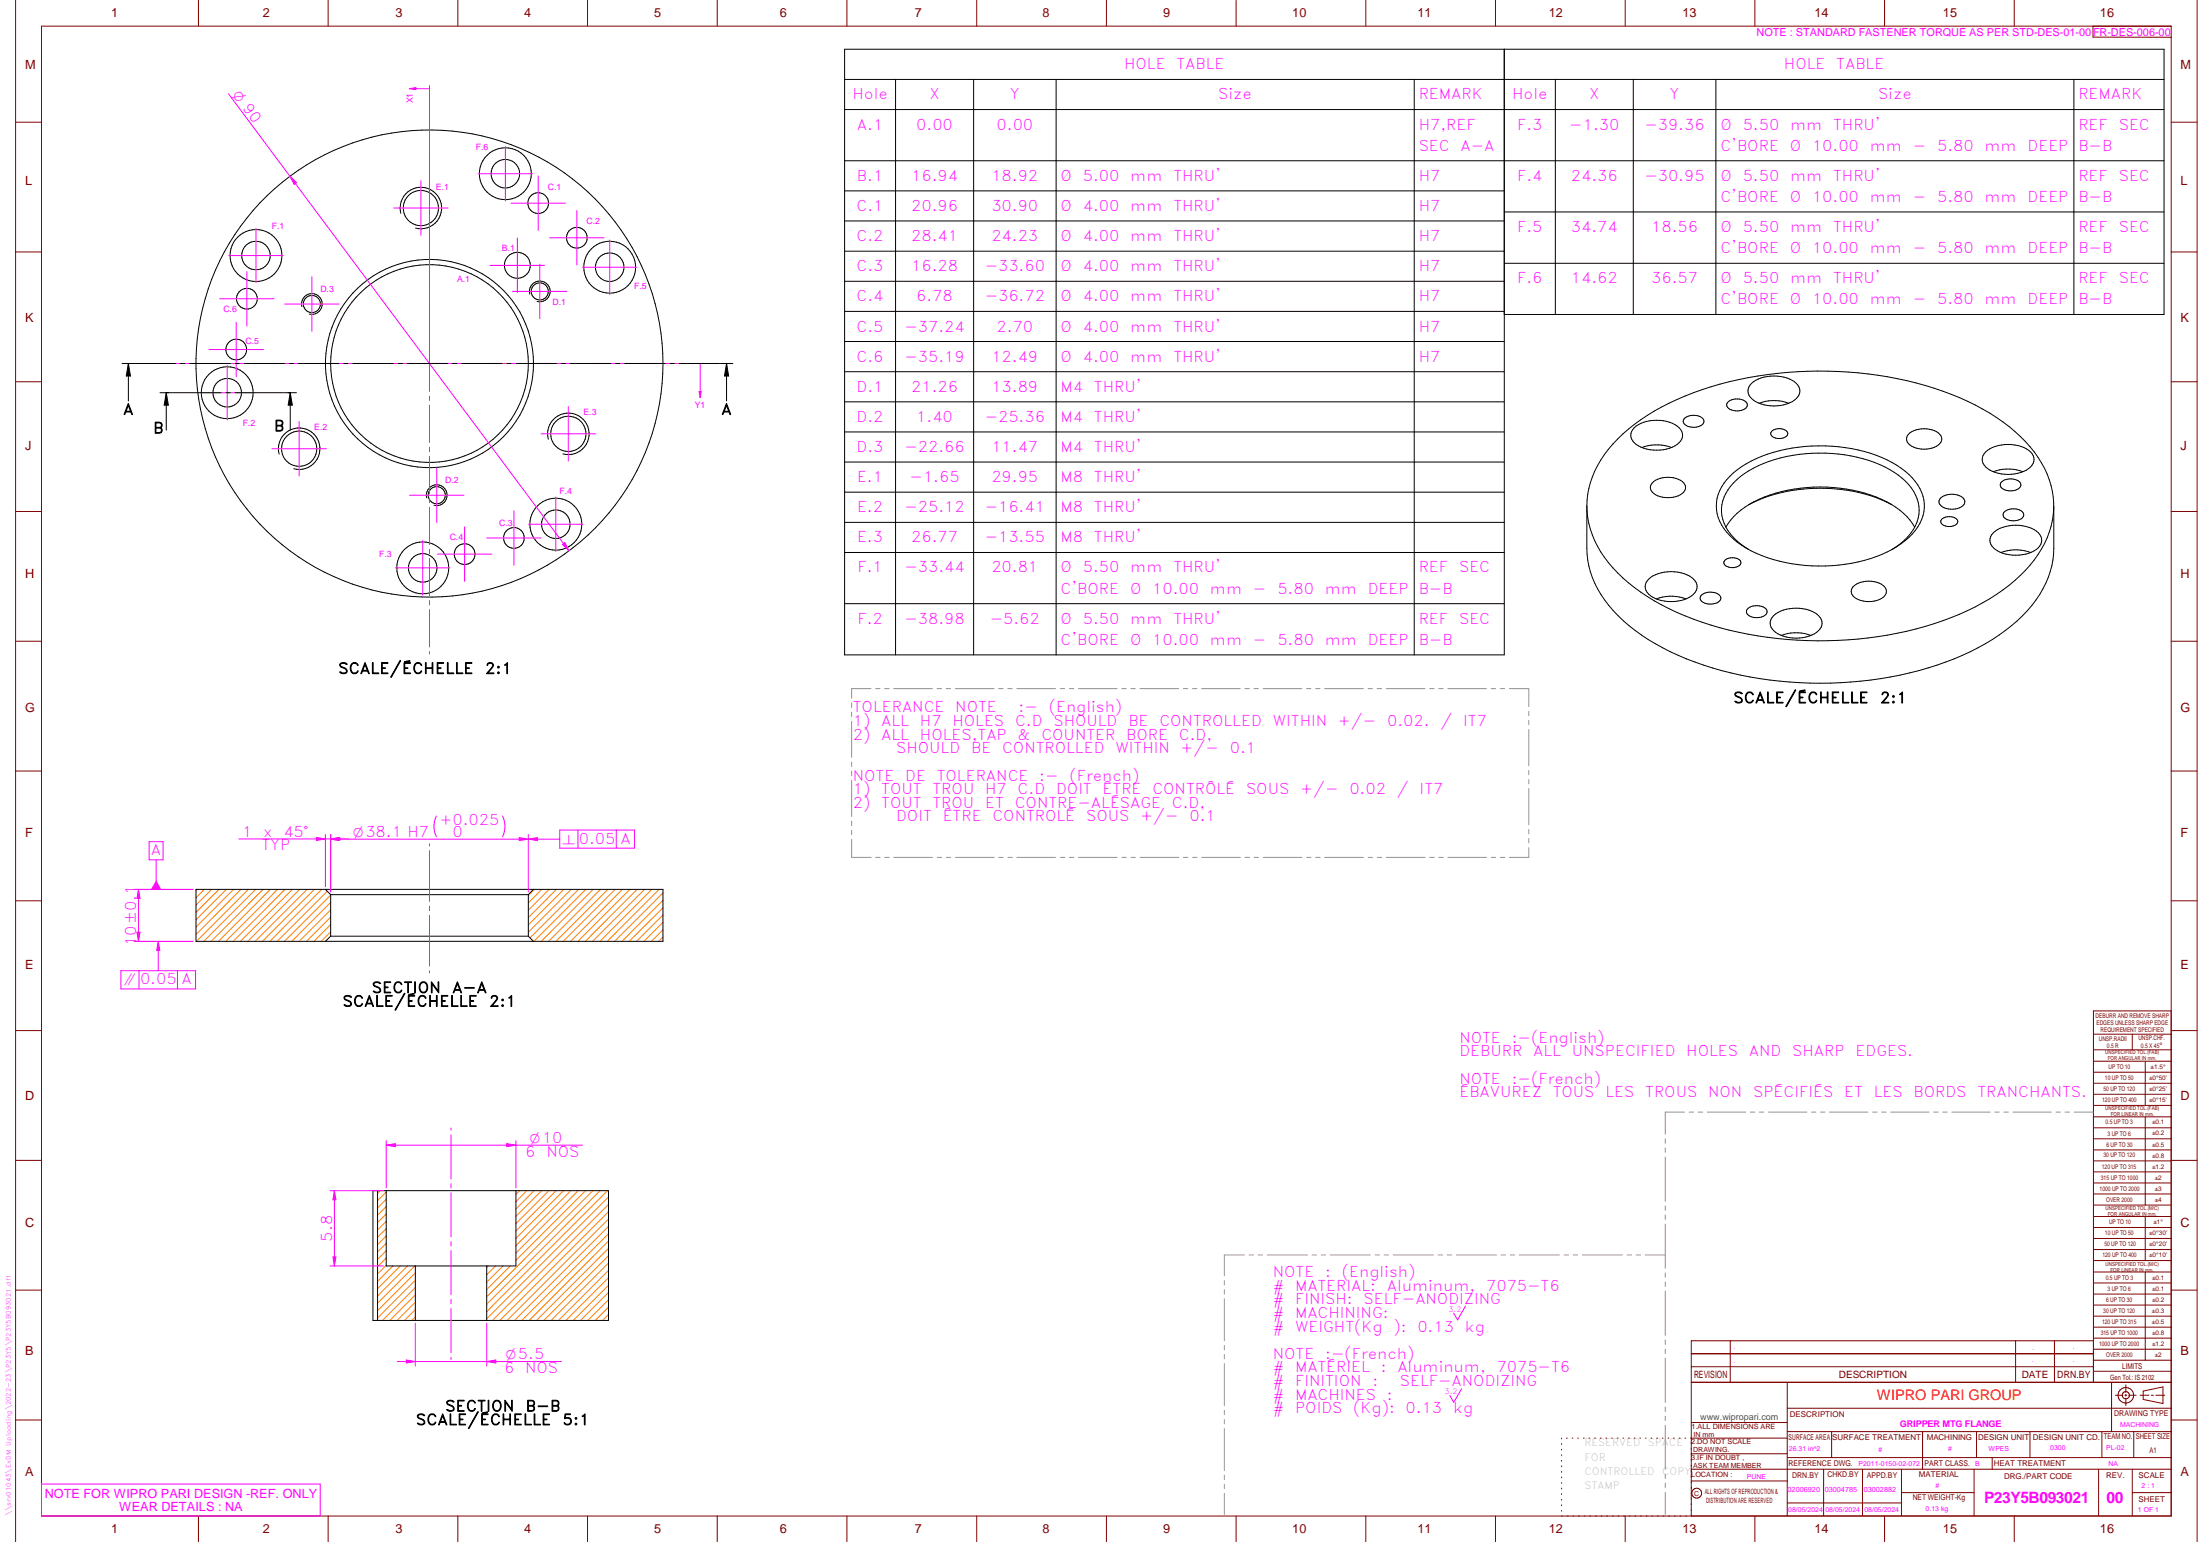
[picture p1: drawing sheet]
<svg xmlns="http://www.w3.org/2000/svg" width="848mm" height="594mm" viewBox="0 0 848 594" stroke-linecap="round" stroke-linejoin="round" font-family="sans-serif">
<g fill="none" stroke="#800000" stroke-width=".39">
<path d="M6 .1v593.9M16 10.1h821v574h-821zM76.5 .1v10M126.5 .1v10M176.5 .1v10M226.5 .1v10M276.5 .1v10M326.5 .1v10M376.5 .1v10M426.5 .1v10M476.5 .1v10M526.5 .1v10"/>
<path d="M576.5 .1v10M626.5 .1v10M676.5 .1v10M726.5 .1v10M776.5 .1v10M806.8 10.1v4.2l30.2 .1M847 .1v593.9M6 47.1h10M837 47.1h10M6 97.1h10M837 97.1h10M6 147.1h10"/>
<path d="M837 147.1h10M6 197.1h10M837 197.1h10M6 247.1h10M837 247.1h10M6 297.1h10M837 297.1h10M6 347h10M837 347h10M6 397h10M807 398.4h30M822 398.4v6.1"/>
<path d="M837 397h10M837 389.5h-30v143.1M807 404.5h30M807 408.9h30M807 413.1h30M807 417.4h30M827 408.9v17M807 421.6h30M807 425.9h30M807 430.3h30M807 434.5h30M807 438.7h30"/>
<path d="M827 430.3v34M6 447h10M807 443h30M807 447.3h30M807 451.5h30M807 455.8h30M807 460h30M837 447h10M807 464.3h30M807 468.7h30M807 472.9h30M807 477.1h30"/>
<path d="M827 468.7v16.9M6 497h10M807 481.4h30M807 485.6h30M807 490.1h30M807 494.3h30M807 498.6h30M827 490.1v33.9M837 497h10M667 516.6v16M777 516.6v16M792 516.6v16"/>
<path d="M807 502.8h30M807 507.1h30M807 511.3h30M807 515.5h30M807 519.8h30M807 516.6h-155v67.5M652 532.6h185.2M652 521.5h155M652 526.5h155M689 532.6v51.4M807 524h30M807 528.3h30"/>
<path d="M814 532.6v19M815.5 537.5h2.8M819.1 537.5h.7M819.5 533.5v2.9M819.5 537.2v.7M819.5 538.7v2.8M820.6 537.5h2.9M825 537.5h3.4M826.2 535.9l7.6-1.6v6.4l-7.6-1.5zM829.3 537.5h.8M831 537.5h3.5M6 547.1h10"/>
<path d="M602 554.1v.3M602 556.2v.3M602 558.3v.3M603.8 554.1h.4M606 554.1h.3M608.2 554.1h.3M610.4 554.1h.3M612.6 554.1h.3M614.7 554.1h.3M616.9 554.1h.3M619.1 554.1h.3M621.2 554.1h.3"/>
<path d="M623.4 554.1h.3M625.6 554.1h.3M627.8 554.1h.3M629.9 554.1h.4M632.1 554.1h.3M634.3 554.1h.3M636.5 554.1h.3M638.6 554.1h.3M640.8 554.1h.3M643 554.1h.3M645.2 554.1h.3M647.3 554.1h.4"/>
<path d="M649.5 554.1h.3M652 548h37M689 542.5h148M689 551.6h148M689 554.1h-37.3M706.1 551.6v10M741.1 551.6v14.4M761.9 551.6v10M782.5 551.6v10M810.3 551.6v10M822.5 551.6v10M837 547.1h10"/>
<path d="M602 560.5v.3M602 562.6v.3M602 564.8v.3M602 566.9v.3M602 569v.3M602 571.2v.3M602 573.3v.4M602 575.5v.3M602 577.6v.3M602 579.8v.3M652 570.6h37M652 560.1h37"/>
<path d="M689 561.6h148M689 579h44M703 566v18M718 566v18M733 575.1h28M733 566v18M761 566v18M768 561.6v4.4M809 566v18M822 566v18M822 575.1h15M837 566h-185"/>
<path d="M76.5 584.1v9.9M126.5 584.1v9.9M176.5 584.1v9.9M226.5 584.1v9.9M276.5 584.1v9.9M326.5 584.1v9.9M376.5 584.1v9.9M426.5 584.1v9.9M476.5 584.1v9.9M526.5 584.1v9.9M576.5 584.1v9.9M602 581.9v.3"/>
<path d="M626.5 584.1v9.9M652 584h185M676.5 584.1v9.9M726.5 584.1v9.9M776.5 584.1v9.9"/>
<circle cx="819.5" cy="537.5" r="2.99"/>
<circle cx="819.5" cy="537.5" r="1.39"/>
<circle cx="654.1" cy="575.3" r="1.9"/>
</g>
<g fill="none" stroke="#f0f" stroke-width=".39">
<path d="M157.9 34.2l2.4-.5v.8zM157.9 34.2h7.7M165.6 32.9v117.9M194.8 56.4v21M162.3 69.6v21M184.3 66.9h21M197 78.3h21M207.5 67.8v21M88.2 98.5h21M98.7 88v21M151.8 80.1h21M199.4 91.7v21"/>
<path d="M211.9 91.6h21M222.4 81.1v21M235 92.5v21M84.7 115.1h21M95.2 104.6v21M109.7 117.1h21M120.2 106.6v21M188.9 102.2h21M197.6 112.3h21M208.1 101.8v21M224.5 103h21M80.6 134.7h21"/>
<path d="M91.1 124.2v21M65.3 140h.9M67.9 140h14.5M77.1 151.3h21M84.2 140h1.7M87.6 140.8v21M87.7 140h14.4M103.9 140h1.7M107.4 140h14.4M123.6 140h1.7M127.1 140h14.5M143.3 140h1.7"/>
<path d="M146.9 140h34.1M165.6 152.6v1.7M165.6 156.1v14.4M182.8 140h1.7M186.3 140h14.4M202.5 140h1.7M206 140h14.4M219.1 156.6v21M222.3 140h1.6M225.7 140h14.5M241.9 140h1.8M245.4 140h14.5"/>
<path d="M261.7 140h.9M104.8 172.9h21M115.3 162.4v21M165.6 172.3v1.7M165.6 175.8v14.4M208.6 167.1h21M157.9 190.8h21M165.6 192v1.7M165.6 195.5v14.3M168.4 180.3v21M198.1 196.8v21M214.2 191.5v21"/>
<path d="M152.4 218.8h21M162.9 208.3v21M165.6 211.7v1.7M165.6 215.1v14.5M168.6 213.5h21M179.1 203v21M187.6 207.3h21M203.8 202h20.9M165.6 231.4v1.6M165.6 234.9v14.4M165.6 251v.9M564.9 503.2l-3 5.3-1.5-2.6"/>
<path d="M563.5 535l-3.1 5.3-1.5-2.7M16 571.8h107.4v12.2h-107.4z"/>
</g>
<g fill="none" stroke="#949494" stroke-width=".39">
<path d="M641.9 438.7v1.8M649.4 428.5h-7.5v8.5M651.2 428.5h1.7M654.6 428.5h1.8M658.2 428.5h14.7M674.7 428.5h1.7M678.2 428.5h1.7M681.7 428.5h14.8M698.3 428.5h1.7M701.8 428.5h1.7M705.3 428.5h14.7M721.9 428.5h1.7"/>
<path d="M725.3 428.5h1.8M728.9 428.5h14.7M745.4 428.5h1.7M748.9 428.5h1.7M752.4 428.5h14.8M769 428.5h1.7M772.5 428.5h1.7M776 428.5h14.7M792.6 428.5h1.7M796 428.5h1.8M799.5 428.5h7.4M641.9 442.3v1.6"/>
<path d="M641.9 445.8v17M641.9 464.6v1.7M641.9 468.1v1.7M641.9 471.6v17.1M472 493.4v1.6M472 496.8v1.8M479.7 483.5h-7.7v8M481.5 483.5h1.7M485 483.5h1.7M488.5 483.5h15.5M505.8 483.5h1.7M509.3 483.5h1.7"/>
<path d="M512.8 483.5h15.5M530.1 483.5h1.7M533.6 483.5h1.7M537.1 483.5h15.5M554.4 483.5h1.7M557.9 483.5h1.7M561.4 483.5h15.5M578.7 483.5h1.6M582.2 483.5h1.7M585.6 483.5h15.5M603 483.5h1.6M606.4 483.5h1.8"/>
<path d="M609.9 483.5h15.5M627.2 483.5h1.7M630.7 483.5h1.7M634.2 483.5h7.7M641.9 490.4v1.7M641.9 493.9v1.7M641.9 497.4v17.1M472 500.3v16.3M472 518.3v1.8M641.9 516.3v1.6M641.9 519.8v1.7M472 521.8v1.7"/>
<path d="M472 525.4v16.2M641.9 523.2v17.1M472 543.3v1.7M472 546.9v1.7M472 550.3v16.2M641.9 542.1v1.7M641.9 545.6v1.7M641.9 549.1v17M472 568.3v1.8M472 571.8v1.7M472 575.4v8.1M641.9 567.9v1.7"/>
<path d="M641.9 571.4v1.8M641.9 574.9v8.6"/>
</g>
<g fill="none" stroke="#000" stroke-width=".39">
<path d="M154.5 82.2a8 8 0 0 1 7.1-10 8 8 0 0 1 8.6 8.6 8 8 0 0 1-10 7.1M116.4 118.2a4 4 0 0 1 3.5-5.1 4 4 0 0 1 4.3 4.4 4 4 0 0 1-5 3.5M204.2 113.3a4 4 0 0 1 3.5-5 4 4 0 0 1 4.3 4.3 4 4 0 0 1-4.9 3.5M666.3 154.7a5.6 5.6 0 0 1 7.1 .6 2.08 2.08 0 0 1-2 2.8 5.1 5.1 0 0 1-5.7-1.6 1.57 1.57 0 0 1 .6-1.8zM675.2 147.7a14.5 14.5 0 0 1 17.3 0 3.9 3.9 0 0 1-.7 6.4 14.6 14.6 0 0 1-16.6-.6 3.7 3.7 0 0 1 0-5.8zM689.6 155.4a16.4 16.4 0 0 0-11.5 0M107.6 175a8 8 0 0 1 7-10.1 8 8 0 0 1 8.7 8.7 8 8 0 0 1-10.1 7M211.4 169.2a8 8 0 0 1 7-10 8 8 0 0 1 8.7 8.7 8 8 0 0 1-10.1 7M623.6 169.1a88.4 88.4 0 0 1 39.4-21.1 148.4 148.4 0 0 1 89.2 3.9 73.9 73.9 0 0 1 32 22.2 34.7 34.7 0 0 1 7.5 19.7v17.4a38 38 0 0 1-14.1 28 94.5 94.5 0 0 1-41.5 20 148 148 0 0 1-86-5.4 72 72 0 0 1-31.5-22.7 33.8 33.8 0 0 1-6.9-19.9v-16.3a36.6 36.6 0 0 1 11.9-25.8zM630 164.8a14.5 14.5 0 0 1 17.3 0 3.9 3.9 0 0 1-.7 6.4 14.8 14.8 0 0 1-16.6-.6 3.8 3.8 0 0 1 0-5.8zM632.9 172.4a16.4 16.4 0 0 1 11.5 0M649.6 161a5.6 5.6 0 0 1 7.1 .6 2.06 2.06 0 0 1-2.1 2.8 5.1 5.1 0 0 1-5.7-1.6 1.57 1.57 0 0 1 .7-1.8z"/>
<path d="M683.3 165.9a4.4 4.4 0 0 1 5.8 .7 2.49 2.49 0 0 1-3.2 2.4 2.49 2.49 0 0 1-3.2-2.4zM735.7 167.3a9.6 9.6 0 0 1 12.1 0 2.83 2.83 0 0 1-1.3 4.6 9.9 9.9 0 0 1-10.8-1 2.56 2.56 0 0 1 0-3.6zM765.4 174.1a14.5 14.5 0 0 1 17.4 0 4.2 4.2 0 0 1-1.6 7 14.9 14.9 0 0 1-15.8-1.2 3.8 3.8 0 0 1 0-5.8zM164.5 191.8a4 4 0 0 1 3.6-5 4 4 0 0 1 4.3 4.4 4 4 0 0 1-5.1 3.4M611.7 194.9a36.6 36.6 0 0 0 11.9 25.8 88.4 88.4 0 0 0 39.4 21.2 148.4 148.4 0 0 0 89.2-4 73.9 73.9 0 0 0 32-22.2 34.7 34.7 0 0 0 7.5-19.7M637.5 185.5a9.9 9.9 0 0 1 11.6 .6 2.82 2.82 0 0 1-1.3 4.5 9.9 9.9 0 0 1-10.9-1 2.61 2.61 0 0 1 .6-4.1zM666.9 183.5a44.7 44.7 0 0 1 26.4-11.2 59.9 59.9 0 0 1 37.9 6.9 20.3 20.3 0 0 1 10.6 15 17.9 17.9 0 0 1-8.9 15.3 56.1 56.1 0 0 1-34.4 8.5 50.9 50.9 0 0 1-30.3-10.3 15.7 15.7 0 0 1-5.9-17.2 18.3 18.3 0 0 1 4.6-7zM729.3 194.5a63.1 63.1 0 0 0-55.2 0M748.2 191.8a6.9 6.9 0 0 1 8.9 .5 2.24 2.24 0 0 1-1.7 3.3 6.5 6.5 0 0 1-7.9-1.8 1.97 1.97 0 0 1 .7-2zM768.4 181.7a16.4 16.4 0 0 1 11.4 0M771.4 185.9a5.4 5.4 0 0 1 7.4 .2 2.1 2.1 0 0 1-2 2.8 5.1 5.1 0 0 1-5.7-1.6zM772.9 197a5.5 5.5 0 0 1 7 .7 2.08 2.08 0 0 1-2 2.7 5.1 5.1 0 0 1-5.7-1.6 1.57 1.57 0 0 1 .7-1.8z"/>
<path d="M664.8 215.9a4.4 4.4 0 0 1 6.2 .5 1.79 1.79 0 0 1-1.8 2.1 3.7 3.7 0 0 1-4.7-1.7zM665.3 203.1a31.3 31.3 0 0 1 19.2-13.1 61.2 61.2 0 0 1 42.7 3.3 25.4 25.4 0 0 1 10.9 9.8M729.3 211.7a19.6 19.6 0 0 0 10.4-13.6 16.6 16.6 0 0 0-7.9-15.1 53.3 53.3 0 0 0-33.2-8.4 47.5 47.5 0 0 0-29.1 10.2 14.5 14.5 0 0 0-4.2 18.2l1.7 2.7 2.5 2.6 4.6 3.4M748.5 200.1a4.4 4.4 0 0 1 6.1 .4 2.11 2.11 0 0 1-2.4 2.3 3.4 3.4 0 0 1-4.1-1.8zM768.4 205.2a14.5 14.5 0 0 1 17.3 0 4.2 4.2 0 0 1-1.6 7 14.7 14.7 0 0 1-15.7-1.2 3.8 3.8 0 0 1 0-5.8zM771.4 212.9a16.4 16.4 0 0 1 11.4 0M635.6 223.1a14.3 14.3 0 0 1 17.3 0 3.9 3.9 0 0 1-.8 6.4 14.8 14.8 0 0 1-16.5-.6 3.7 3.7 0 0 1 0-5.8zM638.5 230.8a15.9 15.9 0 0 1 11.4 0M656.1 229.1a5.6 5.6 0 0 1 7.1 .6 2.46 2.46 0 0 1-2.8 3 4.1 4.1 0 0 1-5-2.3zM673.9 234.3a5.5 5.5 0 0 1 7.1 .6 2.41 2.41 0 0 1-2.8 3 4.5 4.5 0 0 1-4.9-1.8 1.66 1.66 0 0 1 .6-1.8zM683.7 237.2a14.5 14.5 0 0 1 17.3 0 3.9 3.9 0 0 1-.7 6.4 14.6 14.6 0 0 1-16.6-.6 3.7 3.7 0 0 1 0-5.8zM714.3 226.1a9.6 9.6 0 0 1 12.2 0 2.86 2.86 0 0 1-1.3 4.5 9.9 9.9 0 0 1-10.9-1 2.56 2.56 0 0 1 0-3.5z"/>
<path d="M686.6 244.8a16.5 16.5 0 0 1 11.5 0"/>
<circle cx="194.8" cy="66.9" r="10"/>
<circle cx="194.8" cy="66.9" r="5.5"/>
<circle cx="207.5" cy="78.3" r="4"/>
<circle cx="98.7" cy="98.4" r="10"/>
<circle cx="98.7" cy="98.4" r="5.5"/>
<circle cx="162.2" cy="80.1" r="6.8"/>
<circle cx="222.4" cy="91.6" r="4"/>
<circle cx="95.2" cy="115.1" r="4"/>
<circle cx="120.2" cy="117.1" r="3.3"/>
<circle cx="199.4" cy="102.2" r="5"/>
<circle cx="208.1" cy="112.3" r="3.3"/>
<circle cx="235" cy="102.9" r="10"/>
<circle cx="235" cy="102.9" r="5.5"/>
<circle cx="91.1" cy="134.7" r="4"/>
<circle cx="87.6" cy="151.3" r="10"/>
<circle cx="87.6" cy="151.3" r="5.5"/>
<circle cx="165.5" cy="140.1" r="40.1"/>
<circle cx="165.6" cy="140.1" r="38.1"/>
<circle cx="165.6" cy="140.1" r="90"/>
<circle cx="115.3" cy="172.9" r="6.8"/>
<circle cx="219.1" cy="167.2" r="6.8"/>
<circle cx="168.4" cy="190.8" r="3.3"/>
<circle cx="162.9" cy="218.8" r="5.5"/>
<circle cx="163" cy="218.8" r="10"/>
<circle cx="179.1" cy="213.5" r="4"/>
<circle cx="198.1" cy="207.3" r="4"/>
<circle cx="214.3" cy="202" r="5.5"/>
<circle cx="214.3" cy="202" r="10"/>
</g>
<path d="M157.9 34.2l2.4-.5v.8z" fill="#f0f"/>
<path d="M166.3 140h104.8M269.5 150.8h.8l-.4 2.4zM269.9 140v13.2" fill="none" stroke="#f0f" stroke-width=".39"/>
<path d="M269.5 150.8h.8l-.4 2.4z" fill="#f0f"/>
<g fill="none" stroke="#000" stroke-width=".39">
<path d="M579.9 19v233.3h-254.3v-233.3h508.6v102.2h-254.3M325.6 30.6h508.6M345.2 30.6v221.7M375.3 30.6v221.7M407.1 30.6v221.7M545.2 30.6v221.7M599.6 30.6v90.6M629.6 30.6v90.6M661.5 30.6v90.6M799.5 30.6v90.6M325.6 42.2h508.6M325.6 61.9h508.6"/>
<path d="M325.6 73.5h254.3M325.6 85.1h254.3M325.6 96.8h254.3M579.9 81.7h254.3M325.6 108.4h254.3M325.6 120h254.3M579.9 101.4h254.3M325.6 131.6h254.3M325.6 143.2h254.3M325.6 154.8h254.3M325.6 166.4h254.3M325.6 178h254.3"/>
<path d="M325.6 189.6h254.3M325.6 201.3h254.3M325.6 212.9h254.3M325.6 232.6h254.3"/>
</g>
<path d="M88.1 36.2l131.2 176M216.8 209.8l.9-.8 1.6 3.2z" fill="none" stroke="#f0f" stroke-width=".39"/>
<path d="M216.8 209.8l.9-.8 1.6 3.2z" fill="#f0f"/>
<path d="M111.8 67.9l2.5 2.5-.9 .6z" fill="none" stroke="#f0f" stroke-width=".39"/>
<path d="M111.8 67.9l2.5 2.5-.9 .6z" fill="#f0f"/>
<g fill="none" stroke="#000" stroke-width=".39">
<path d="M47.1 140h4.8M49.5 140v14.5M49.5 140l.8 4.9h-1.6zM52.1 140h15.7M69.6 140h1.7M73.1 140h15.7M90.6 140h1.6M94.1 140h15.6M111.5 140h1.7M115 140h15.7M132.5 140h1.7M136 140h15.6"/>
<path d="M153.4 140h1.8M156.9 140h15.7M174.4 140h1.7M177.9 140h15.7M195.4 140h1.7M198.9 140h15.6M216.3 140h1.7M219.8 140h15.7M237.3 140h1.7M240.8 140h15.7M258.2 140h1.8M261.7 140h15.7"/>
<path d="M277.7 140h4.8M280.1 140l.8 4.9h-1.6zM280.1 140v14.5M75.6 342.6h180v20.1h-180zM125.4 342.6l2.1 2.1M127.5 344.7h76.2M127.5 344.7v16M203.7 344.7v16M205.7 342.6l-2 2.1M127.5 360.7l-2.1 2M127.5 360.7h76.2M203.7 360.7l2 2"/>
</g>
<path d="M49.5 140l.8 4.9h-1.6zM280.1 140l.8 4.9h-1.6z" fill="#000"/>
<g fill="none" stroke="#ff8000" stroke-width=".39">
<path d="M75.9 342.6l-.3 .4M78.7 342.6l-3.1 3.3M81.6 342.6l-6 6.1M84.4 342.6l-8.8 8.9M87.2 342.6l-11.6 11.7M90 342.6l-14.4 14.6M92.9 342.6l-17.3 17.4M95.7 342.6l-20 20.1M98.6 342.6l-20.1 20.1M101.4 342.6l-20 20.1M104.2 342.6l-20 20.1M107 342.6l-20 20.1"/>
<path d="M109.9 342.6l-20 20.1M112.7 342.6l-20 20.1M115.5 342.6l-20 20.1M118.4 342.6l-20.1 20.1M121.2 342.6l-20 20.1M124 342.6l-20 20.1M126.2 343.4l-19.4 19.3M127.5 344.8l-17.9 17.9M127.5 347.7l-15 15M127.5 350.5l-12.2 12.2M127.5 353.4l-9.3 9.3M127.5 356.2l-6.5 6.5"/>
<path d="M127.5 359l-3.7 3.7M206 342.6l-2.3 2.4M208.8 342.6l-5.1 5.3M211.7 342.6l-8 8.1M214.5 342.6l-10.8 10.9M217.3 342.6l-13.6 13.8M220.2 342.6l-16.5 16.6M223 342.6l-18.7 18.7M225.8 342.6l-20 20.1M228.6 342.6l-19.9 20.1M231.5 342.6l-20 20.1M234.3 342.6l-20 20.1"/>
<path d="M237.2 342.6l-20.1 20.1M239.9 342.6l-19.9 20.1M242.8 342.6l-20 20.1M245.6 342.6l-20 20.1M248.5 342.6l-20.1 20.1M251.3 342.6l-20 20.1M254.1 342.6l-20 20.1M255.6 358.2l-4.5 4.5M255.6 355.3l-7.4 7.4M255.6 352.5l-10.2 10.2M255.6 349.7l-13 13M255.6 346.9l-15.8 15.8"/>
<path d="M255.6 344l-18.7 18.7M255.6 361l-1.7 1.7"/>
</g>
<path d="M168.2 314.4a9 9 0 0 0 0 8M193.7 314.4a9 9 0 0 1 0 8M127.5 321.5v22.1M165.6 325.1v.8M165.6 327.7v19.6M200.2 322.7l3.5 .6-3.5 .6zM203.7 321.5v22.1M165.6 349.1v1.7M165.6 352.6v19.6M165.6 374v.9" fill="none" stroke="#f0f" stroke-width=".39"/>
<path d="M200.2 322.7l3.5 .6-3.5 .6z" fill="#f0f"/>
<path d="M127.5 323.3l3.4-.6v1.2z" fill="none" stroke="#f0f" stroke-width=".39"/>
<path d="M127.5 323.3l3.4-.6v1.2z" fill="#f0f"/>
<path d="M127.5 323.3h76.2M51.6 342.6h22.9M53.4 342.6l.6 3.6h-1.2zM51.6 362.7h22.9" fill="none" stroke="#f0f" stroke-width=".39"/>
<path d="M53.4 342.6l.6 3.6h-1.2z" fill="#f0f"/>
<path d="M52.8 359.2h1.2l-.6 3.5z" fill="none" stroke="#f0f" stroke-width=".39"/>
<path d="M52.8 359.2h1.2l-.6 3.5z" fill="#f0f"/>
<path d="M60.2 331.3v11.3M53.4 342.6v20.1" fill="none" stroke="#f0f" stroke-width=".39"/>
<path d="M60.2 339.2l2 3.4h-4z" fill="#f0f"/>
<path d="M57.5 324.3h5.4v7h-5.4zM61 362.7v11.3" fill="none" stroke="#f0f" stroke-width=".39"/>
<path d="M61 362.7l.6 3.4h-1.2z" fill="#f0f"/>
<path d="M125.4 321.4v20.2M127.5 323.2l3.4-.6v1.2zM127.5 321.4v22.2M46.6 374h28.8v7h-28.8zM53.6 374v7M61 362.7l.6 3.4h-1.2zM68.4 374v7" fill="none" stroke="#f0f" stroke-width=".39"/>
<path d="M127.5 323.2l3.4-.6v1.2z" fill="#f0f"/>
<path d="M122 322.6l3.4 .6-3.4 .6z" fill="none" stroke="#f0f" stroke-width=".39"/>
<path d="M122 322.6l3.4 .6-3.4 .6z" fill="#f0f"/>
<g fill="none" stroke="#f0f" stroke-width=".39">
<path d="M92.1 323.2h42.4M148.9 439.5v18.2M173.9 434.6v.8M173.9 437.2v17M198.9 439.5v18.2M148.9 441.2l3.5-.6v1.2zM173.9 456v1.7M173.9 459.5v17M173.9 478.3v1.7M173.9 481.8v17M173.9 500.6v1.7M173.9 504.1v17"/>
<path d="M173.9 522.9v.9"/>
</g>
<g fill="none" stroke="#949494" stroke-width=".39">
<path d="M328.3 270.8v1.8M328.3 274.4v1.7M328.3 277.9v13.9M335.7 265.3h-7.4v3.8M337.5 265.3h1.7M341 265.3h1.7M344.5 265.3h15M361.2 265.3h1.8M364.7 265.3h1.7M368.3 265.3h14.9M385 265.3h1.7M388.5 265.3h1.7"/>
<path d="M392 265.3h14.9M408.7 265.3h1.7M412.2 265.3h1.7M415.7 265.3h15M432.4 265.3h1.8M435.9 265.3h1.7M439.5 265.3h14.9M456.2 265.3h1.7M459.7 265.3h1.7M463.2 265.3h14.9M479.9 265.3h1.7M483.4 265.3h1.7"/>
<path d="M486.9 265.3h15M503.6 265.3h1.7M507.2 265.3h1.6M510.6 265.3h15M527.4 265.3h1.7M530.9 265.3h1.7M534.4 265.3h14.9M551.1 265.3h1.7M554.6 265.3h1.7M558.1 265.3h14.9M574.8 265.3h1.7M578.3 265.3h1.8"/>
<path d="M581.8 265.3h7.5v6.9M589.3 274v1.8M589.3 277.5v1.7M328.3 293.6v1.7M328.3 297.1v1.7M589.3 281.1v13.9M589.3 296.8v1.7M328.3 300.6v14M328.3 316.4v1.7M328.3 319.9v1.7M589.3 300.3v1.7M589.3 303.8v14"/>
<path d="M589.3 319.5v1.8M328.3 323.3v7h7.5M337.6 330.3h1.7M341.1 330.3h1.7M344.6 330.3h14.9M361.3 330.3h1.7M364.8 330.3h1.7M368.3 330.3h14.9M385 330.3h1.7M388.5 330.3h1.7M392 330.3h15M408.8 330.3h1.7"/>
<path d="M412.2 330.3h1.8M415.8 330.3h14.9M432.5 330.3h1.7M436 330.3h1.7M439.5 330.3h14.9M456.2 330.3h1.7M459.7 330.3h1.7M463.2 330.3h15M479.9 330.3h1.8M483.4 330.3h1.7M487 330.3h14.9M503.7 330.3h1.7"/>
<path d="M507.2 330.3h1.7M510.7 330.3h14.9M527.4 330.3h1.7M530.9 330.3h1.7M534.4 330.3h15M551.1 330.3h1.8M554.7 330.3h1.6M558.2 330.3h14.9M574.9 330.3h1.7M578.4 330.3h1.7M589.3 323v1.7M589.3 326.6v3.7h-7.4"/>
</g>
<g fill="none" stroke="#000" stroke-width=".39">
<path d="M61.7 151.3h4.8M64.1 151.3v14.4M64.1 151.3l.8 4.8h-1.6zM66.7 151.3h18.6M87.1 151.3h1.7M90.6 151.3h18.6M109.5 151.3h4.8M111.9 151.3l.8 4.8h-1.6zM111.9 151.3v14.4M143.8 458.7h90.8v50h-90.8zM145.5 458.7v50M148.9 458.7v29h50v-29"/>
<path d="M160.1 487.7v21M187.6 487.7v21"/>
</g>
<path d="M64.1 151.3l.8 4.8h-1.6zM111.9 151.3l.8 4.8h-1.6z" fill="#000"/>
<g fill="none" stroke="#ff8000" stroke-width=".39">
<path d="M146.5 458.7l-1 1M148.9 459.2l-3.4 3.3M200.2 458.7l-1.3 1.4M203.1 458.7l-4.2 4.3M205.9 458.7l-7 7.1M208.7 458.7l-9.8 9.9M211.6 458.7l-12.7 12.7M214.4 458.7l-15.5 15.6M217.2 458.7l-18.3 18.4M220 458.7l-21.1 21.2M222.9 458.7l-24 24.1M225.7 458.7l-26.8 26.9"/>
<path d="M228.6 458.7l-41 41M231.4 458.7l-43.8 43.8M234.2 458.7l-46.6 46.6M148.9 470.5l-3.4 3.3M148.9 473.4l-3.4 3.3M148.9 476.2l-3.4 3.3M148.9 479l-3.4 3.3M148.9 462l-3.4 3.4M148.9 464.9l-3.4 3.3M148.9 467.7l-3.4 3.3M234.6 478.2l-30.6 30.5M234.6 475.3l-33.4 33.4"/>
<path d="M234.6 472.5l-36.3 36.2M234.6 469.6l-39.1 39.1M234.6 466.8l-41.9 41.9M234.6 464l-44.7 44.7M234.6 461.2l-47 46.9M148.9 481.8l-3.4 3.4M148.9 484.7l-3.4 3.3M148.9 487.5l-3.4 3.3M151.5 487.7l-6 5.9M154.3 487.7l-8.8 8.8M157.1 487.7l-11.6 11.6M159.9 487.7l-14.4 14.4"/>
<path d="M160.1 496.1l-12.7 12.6M160.1 490.4l-14.6 14.6M160.1 493.2l-14.6 14.6M160.1 498.9l-9.9 9.8M188.2 487.7l-.6 .7M191.1 487.7l-3.5 3.5M193.9 487.7l-6.3 6.3M196.7 487.7l-9.1 9.1M234.6 497.9l-10.8 10.8M234.6 495.1l-13.6 13.6M234.6 492.3l-16.5 16.4M234.6 489.5l-19.3 19.2"/>
<path d="M234.6 486.6l-22.1 22.1M234.6 483.8l-25 24.9M234.6 480.9l-27.8 27.8M160.1 501.7l-7 7M160.1 504.5l-4.2 4.2M160.1 507.4l-1.4 1.3M234.6 506.4l-2.3 2.3M234.6 503.6l-5.2 5.1M234.6 500.8l-8 7.9"/>
</g>
<path d="M148.9 441.2l3.5-.6v1.2z" fill="#f0f"/>
<path d="M195.4 440.6l3.5 .6-3.5 .6z" fill="none" stroke="#f0f" stroke-width=".39"/>
<path d="M195.4 440.6l3.5 .6-3.5 .6z" fill="#f0f"/>
<path d="M148.9 441.2h75.7M160.1 509.8v16.5M187.6 509.8v16.5M156.6 524l3.5 .6-3.5 .5z" fill="none" stroke="#f0f" stroke-width=".39"/>
<path d="M156.6 524l3.5 .6-3.5 .5z" fill="#f0f"/>
<path d="M187.6 524.6l3.5-.6v1.1z" fill="none" stroke="#f0f" stroke-width=".39"/>
<path d="M187.6 524.6l3.5-.6v1.1z" fill="#f0f"/>
<path d="M127.2 458.7h20.6M127.2 487.7h20.6M128.4 484.3h1.1l-.6 3.4zM153.1 524.6h63.3" fill="none" stroke="#f0f" stroke-width=".39"/>
<path d="M128.4 484.3h1.1l-.6 3.4z" fill="#f0f"/>
<path d="M128.9 458.7l.6 3.5h-1.1z" fill="none" stroke="#f0f" stroke-width=".39"/>
<path d="M128.9 458.7l.6 3.5h-1.1z" fill="#f0f"/>
<path d="M203.7 323.3h12.1M128.9 458.7v29" fill="none" stroke="#f0f" stroke-width=".39"/>
<path d="M203.7 323.3l3.4-.6v1.2z" fill="#f0f"/>
<path d="M215.8 319.8h28.8v7h-28.8zM222.8 319.8v7M237.6 319.8v7M203.7 323.3l3.4-.6v1.2z" fill="none" stroke="#f0f" stroke-width=".39"/>
<g font-size="6" fill="#f0f">
<text x="764.8" y="578.9">P23Y5B093021</text>
<text x="812.1" y="578.9">00</text>
</g>
<g font-size="5.7" fill="#f0f">
<text x="433.4" y="26.7">HOLE</text>
<text x="453.5" y="26.7">TABLE</text>
<text x="687.7" y="26.7">HOLE</text>
<text x="707.9" y="26.7">TABLE</text>
<text x="328.6" y="38.3">Hole</text>
<text x="358.3" y="38.3">X</text>
<text x="389.3" y="38.3">Y</text>
<text x="469.6" y="38.3">Size</text>
<text x="546.9" y="38.3">REMARK</text>
<text x="582.9" y="38.3">Hole</text>
<text x="612.6" y="38.3">X</text>
<text x="643.6" y="38.3">Y</text>
<text x="724" y="38.3">Size</text>
<text x="801.2" y="38.3">REMARK</text>
<text x="330.3" y="49.9">A.1</text>
<text x="353.2" y="49.9">0.00</text>
<text x="384.2" y="49.9">0.00</text>
<text x="546.9" y="49.9">H7,REF</text>
<text x="584.8" y="49.9">F.3</text>
<text x="604.9" y="49.9">-1.30</text>
<text x="633.9" y="49.9">-39.36</text>
<text x="663.2" y="49.9">Ø</text>
<text x="671.8" y="49.9">5.50</text>
<text x="690.1" y="49.9">mm</text>
<text x="706.7" y="49.9">THRU'</text>
<text x="801.2" y="49.9">REF</text>
<text x="816.8" y="49.9">SEC</text>
<text x="546.9" y="58">SEC</text>
<text x="563" y="58">A-A</text>
<text x="663.2" y="58">C'BORE</text>
<text x="689.9" y="58">Ø</text>
<text x="698.5" y="58">10.00</text>
<text x="720.8" y="58">mm</text>
<text x="737.4" y="58">-</text>
<text x="746.7" y="58">5.80</text>
<text x="765" y="58">mm</text>
<text x="781.6" y="58">DEEP</text>
<text x="801.2" y="58">B-B</text>
<text x="330.3" y="69.6">B.1</text>
<text x="351.2" y="69.6">16.94</text>
<text x="382.2" y="69.6">18.92</text>
<text x="408.9" y="69.6">Ø</text>
<text x="417.4" y="69.6">5.00</text>
<text x="435.7" y="69.6">mm</text>
<text x="452.3" y="69.6">THRU'</text>
<text x="546.9" y="69.6">H7</text>
<text x="584.8" y="69.6">F.4</text>
<text x="605.6" y="69.6">24.36</text>
<text x="633.9" y="69.6">-30.95</text>
<text x="663.2" y="69.6">Ø</text>
<text x="671.8" y="69.6">5.50</text>
<text x="690.1" y="69.6">mm</text>
<text x="706.7" y="69.6">THRU'</text>
<text x="801.2" y="69.6">REF</text>
<text x="816.8" y="69.6">SEC</text>
<text x="663.2" y="77.8">C'BORE</text>
<text x="689.9" y="77.8">Ø</text>
<text x="698.5" y="77.8">10.00</text>
<text x="720.8" y="77.8">mm</text>
<text x="737.4" y="77.8">-</text>
<text x="746.7" y="77.8">5.80</text>
<text x="765" y="77.8">mm</text>
<text x="781.6" y="77.8">DEEP</text>
<text x="801.2" y="77.8">B-B</text>
<text x="330.2" y="81.3">C.1</text>
<text x="351.2" y="81.3">20.96</text>
<text x="382.2" y="81.3">30.90</text>
<text x="408.9" y="81.3">Ø</text>
<text x="417.4" y="81.3">4.00</text>
<text x="435.7" y="81.3">mm</text>
<text x="452.3" y="81.3">THRU'</text>
<text x="546.9" y="81.3">H7</text>
<text x="584.8" y="89.4">F.5</text>
<text x="605.6" y="89.4">34.74</text>
<text x="636.5" y="89.4">18.56</text>
<text x="663.2" y="89.4">Ø</text>
<text x="671.8" y="89.4">5.50</text>
<text x="690.1" y="89.4">mm</text>
<text x="706.7" y="89.4">THRU'</text>
<text x="801.2" y="89.4">REF</text>
<text x="816.8" y="89.4">SEC</text>
<text x="330.2" y="92.9">C.2</text>
<text x="351.2" y="92.9">28.41</text>
<text x="382.2" y="92.9">24.23</text>
<text x="408.9" y="92.9">Ø</text>
<text x="417.4" y="92.9">4.00</text>
<text x="435.7" y="92.9">mm</text>
<text x="452.3" y="92.9">THRU'</text>
<text x="546.9" y="92.9">H7</text>
<text x="663.2" y="97.5">C'BORE</text>
<text x="689.9" y="97.5">Ø</text>
<text x="698.5" y="97.5">10.00</text>
<text x="720.8" y="97.5">mm</text>
<text x="737.4" y="97.5">-</text>
<text x="746.7" y="97.5">5.80</text>
<text x="765" y="97.5">mm</text>
<text x="781.6" y="97.5">DEEP</text>
<text x="801.2" y="97.5">B-B</text>
<text x="330.2" y="104.5">C.3</text>
<text x="351.2" y="104.5">16.28</text>
<text x="379.6" y="104.5">-33.60</text>
<text x="408.9" y="104.5">Ø</text>
<text x="417.4" y="104.5">4.00</text>
<text x="435.7" y="104.5">mm</text>
<text x="452.3" y="104.5">THRU'</text>
<text x="546.9" y="104.5">H7</text>
<text x="584.8" y="109.1">F.6</text>
<text x="605.6" y="109.1">14.62</text>
<text x="636.5" y="109.1">36.57</text>
<text x="663.2" y="109.1">Ø</text>
<text x="671.8" y="109.1">5.50</text>
<text x="690.1" y="109.1">mm</text>
<text x="706.7" y="109.1">THRU'</text>
<text x="801.2" y="109.1">REF</text>
<text x="816.8" y="109.1">SEC</text>
<text x="330.2" y="116.1">C.4</text>
<text x="353.2" y="116.1">6.78</text>
<text x="379.6" y="116.1">-36.72</text>
<text x="408.9" y="116.1">Ø</text>
<text x="417.4" y="116.1">4.00</text>
<text x="435.7" y="116.1">mm</text>
<text x="452.3" y="116.1">THRU'</text>
<text x="546.9" y="116.1">H7</text>
<text x="663.2" y="117.3">C'BORE</text>
<text x="689.9" y="117.3">Ø</text>
<text x="698.5" y="117.3">10.00</text>
<text x="720.8" y="117.3">mm</text>
<text x="737.4" y="117.3">-</text>
<text x="746.7" y="117.3">5.80</text>
<text x="765" y="117.3">mm</text>
<text x="781.6" y="117.3">DEEP</text>
<text x="801.2" y="117.3">B-B</text>
<text x="330.2" y="127.7">C.5</text>
<text x="348.7" y="127.7">-37.24</text>
<text x="384.2" y="127.7">2.70</text>
<text x="408.9" y="127.7">Ø</text>
<text x="417.4" y="127.7">4.00</text>
<text x="435.7" y="127.7">mm</text>
<text x="452.3" y="127.7">THRU'</text>
<text x="546.9" y="127.7">H7</text>
<text x="330.2" y="139.3">C.6</text>
<text x="348.7" y="139.3">-35.19</text>
<text x="382.2" y="139.3">12.49</text>
<text x="408.9" y="139.3">Ø</text>
<text x="417.4" y="139.3">4.00</text>
<text x="435.7" y="139.3">mm</text>
<text x="452.3" y="139.3">THRU'</text>
<text x="546.9" y="139.3">H7</text>
<text x="330.2" y="150.9">D.1</text>
<text x="351.2" y="150.9">21.26</text>
<text x="382.2" y="150.9">13.89</text>
<text x="408.9" y="150.9">M4</text>
<text x="421.7" y="150.9">THRU'</text>
<text x="330.2" y="162.5">D.2</text>
<text x="353.2" y="162.5">1.40</text>
<text x="379.6" y="162.5">-25.36</text>
<text x="408.9" y="162.5">M4</text>
<text x="421.7" y="162.5">THRU'</text>
<text x="330.2" y="174.1">D.3</text>
<text x="348.7" y="174.1">-22.66</text>
<text x="382.2" y="174.1">11.47</text>
<text x="408.9" y="174.1">M4</text>
<text x="421.7" y="174.1">THRU'</text>
<text x="330.4" y="185.8">E.1</text>
<text x="350.6" y="185.8">-1.65</text>
<text x="382.2" y="185.8">29.95</text>
<text x="408.9" y="185.8">M8</text>
<text x="421.7" y="185.8">THRU'</text>
<text x="330.4" y="197.4">E.2</text>
<text x="348.7" y="197.4">-25.12</text>
<text x="379.6" y="197.4">-16.41</text>
<text x="408.9" y="197.4">M8</text>
<text x="421.7" y="197.4">THRU'</text>
<text x="330.4" y="209">E.3</text>
<text x="351.2" y="209">26.77</text>
<text x="379.6" y="209">-13.55</text>
<text x="408.9" y="209">M8</text>
<text x="421.7" y="209">THRU'</text>
<text x="330.5" y="220.6">F.1</text>
<text x="348.7" y="220.6">-33.44</text>
<text x="382.2" y="220.6">20.81</text>
<text x="408.9" y="220.6">Ø</text>
<text x="417.4" y="220.6">5.50</text>
<text x="435.7" y="220.6">mm</text>
<text x="452.3" y="220.6">THRU'</text>
<text x="546.9" y="220.6">REF</text>
<text x="562.5" y="220.6">SEC</text>
<text x="408.9" y="228.7">C'BORE</text>
<text x="435.6" y="228.7">Ø</text>
<text x="444.2" y="228.7">10.00</text>
<text x="466.4" y="228.7">mm</text>
<text x="483" y="228.7">-</text>
<text x="492.4" y="228.7">5.80</text>
<text x="510.7" y="228.7">mm</text>
<text x="527.3" y="228.7">DEEP</text>
<text x="546.9" y="228.7">B-B</text>
<text x="330.5" y="240.3">F.2</text>
<text x="348.7" y="240.3">-38.98</text>
<text x="381.6" y="240.3">-5.62</text>
<text x="408.9" y="240.3">Ø</text>
<text x="417.4" y="240.3">5.50</text>
<text x="435.7" y="240.3">mm</text>
<text x="452.3" y="240.3">THRU'</text>
<text x="546.9" y="240.3">REF</text>
<text x="562.5" y="240.3">SEC</text>
<text x="408.9" y="248.5">C'BORE</text>
<text x="435.6" y="248.5">Ø</text>
<text x="444.2" y="248.5">10.00</text>
<text x="466.4" y="248.5">mm</text>
<text x="483" y="248.5">-</text>
<text x="492.4" y="248.5">5.80</text>
<text x="510.7" y="248.5">mm</text>
<text x="527.3" y="248.5">DEEP</text>
<text x="546.9" y="248.5">B-B</text>
<text x="328.8" y="274.5">TOLERANCE</text>
<text x="368.3" y="274.5">NOTE</text>
<text x="392.6" y="274.5">:-</text>
<text x="404.3" y="274.5">(English)</text>
<text x="328.8" y="279.7">1)</text>
<text x="339.7" y="279.7">ALL</text>
<text x="354.6" y="279.7">H7</text>
<text x="367.2" y="279.7">HOLES</text>
<text x="391.3" y="279.7">C.D</text>
<text x="406.1" y="279.7">SHOULD</text>
<text x="435" y="279.7">BE</text>
<text x="446.9" y="279.7">CONTROLLED</text>
<text x="490.6" y="279.7">WITHIN</text>
<text x="515.8" y="279.7">+/-</text>
<text x="534.7" y="279.7">0.02.</text>
<text x="555.3" y="279.7">/</text>
<text x="564.1" y="279.7">IT7</text>
<text x="328.8" y="285">2)</text>
<text x="339.7" y="285">ALL</text>
<text x="354.6" y="285">HOLES,TAP</text>
<text x="392.3" y="285">&amp;</text>
<text x="401.5" y="285">COUNTER</text>
<text x="434.2" y="285">BORE</text>
<text x="454.5" y="285">C.D,</text>
<text x="345.5" y="290.2">SHOULD</text>
<text x="374.3" y="290.2">BE</text>
<text x="386.3" y="290.2">CONTROLLED</text>
<text x="430" y="290.2">WITHIN</text>
<text x="455.1" y="290.2">+/-</text>
<text x="474.1" y="290.2">0.1</text>
<text x="328.8" y="300.7">NOTE</text>
<text x="328.8" y="306">1)</text>
<text x="339.7" y="306">TOUT</text>
<text x="348.9" y="300.7">DE</text>
<text x="359.4" y="306">TROU</text>
<text x="361.1" y="300.7">TOLERANCE</text>
<text x="379.8" y="306">H7</text>
<text x="392.3" y="306">C.D</text>
<text x="400.6" y="300.7">:-</text>
<text x="407.1" y="306">DOIT</text>
<text x="412.3" y="300.7">(French)</text>
<text x="425" y="306">ÊTRE</text>
<text x="444.2" y="306">CONTRÔLÉ</text>
<text x="480.4" y="306">SOUS</text>
<text x="501.2" y="306">+/-</text>
<text x="520.2" y="306">0.02</text>
<text x="538.5" y="306">/</text>
<text x="547.3" y="306">IT7</text>
<text x="328.8" y="311.2">2)</text>
<text x="339.7" y="311.2">TOUT</text>
<text x="359.4" y="311.2">TROU</text>
<text x="379.7" y="311.2">ET</text>
<text x="391.2" y="311.2">CONTRE-ALÉSAGE</text>
<text x="451.8" y="311.2">C.D,</text>
<text x="169.5" y="317.9">+0.025</text>
<text x="345.5" y="316.5">DOIT</text>
<text x="363.4" y="316.5">ÊTRE</text>
<text x="382.6" y="316.5">CONTROLÉ</text>
<text x="418.7" y="316.5">SOUS</text>
<text x="439.6" y="316.5">+/-</text>
<text x="458.5" y="316.5">0.1</text>
<text x="93.3" y="322.3">1</text>
<text x="101.5" y="322.3">x</text>
<text x="109.3" y="322.3">45°</text>
<text x="174.4" y="322.4">0</text>
<text x="58.2" y="329.5">A</text>
<text x="100.8" y="327.6">TYP</text>
<text x="223.1" y="325">0.05 A</text>
<text x="52.5" y="364.5" transform="rotate(-90 52.5 364.5)">10±0.1</text>
<text x="54" y="379.2">0.05 A</text>
<text x="562.6" y="401.7">NOTE</text>
<text x="582.8" y="401.7">:-(English)</text>
<text x="562.6" y="407">DEBURR</text>
<text x="591" y="407">ALL</text>
<text x="605.9" y="407">UNSPECIFIED</text>
<text x="650" y="407">HOLES</text>
<text x="674.2" y="407">AND</text>
<text x="690.9" y="407">SHARP</text>
<text x="715.3" y="407">EDGES.</text>
<text x="562.6" y="417.4">NOTE</text>
<text x="582.8" y="417.4">:-(French)</text>
<text x="562.6" y="422.7">ÉBAVUREZ</text>
<text x="598.6" y="422.7">TOUS</text>
<text x="618.9" y="422.7">LES</text>
<text x="634.2" y="422.7">TROUS</text>
<text x="658.5" y="422.7">NON</text>
<text x="675.8" y="422.7">SPÉCIFIÉS</text>
<text x="710.9" y="422.7">ET</text>
<text x="722.3" y="422.7">LES</text>
<text x="737.7" y="422.7">BORDS</text>
<text x="762.3" y="422.7">TRANCHANTS.</text>
<text x="202.5" y="445.6">6</text>
<text x="210.6" y="445.6">NOS</text>
<text x="128.1" y="478.3" transform="rotate(-90 128.1 478.3)">5.8</text>
<text x="490.6" y="492">NOTE</text>
<text x="510.8" y="492">:</text>
<text x="517.3" y="492">(English)</text>
<text x="490.6" y="497.2">#</text>
<text x="499.2" y="497.2">MATERIAL:</text>
<text x="534.6" y="497.2">Aluminum,</text>
<text x="572.9" y="497.2">7075-T6</text>
<text x="490.6" y="502.5">#</text>
<text x="499.2" y="502.5">FINISH:</text>
<text x="525.6" y="502.5">SELF-ANODIZING</text>
<text x="490.6" y="507.7">#</text>
<text x="499.2" y="507.7">MACHINING:</text>
<text x="490.6" y="513">#</text>
<text x="499.2" y="513">WEIGHT(Kg</text>
<text x="537.2" y="513">):</text>
<text x="546.4" y="513">0.13</text>
<text x="564.7" y="513">kg</text>
<text x="490.6" y="523.5">NOTE</text>
<text x="510.8" y="523.5">:-(French)</text>
<text x="194.3" y="528.9">6</text>
<text x="202.4" y="528.9">NOS</text>
<text x="490.6" y="528.7">#</text>
<text x="490.6" y="534">#</text>
<text x="499.2" y="534">FINITION</text>
<text x="499.2" y="528.7">MATÉRIEL</text>
<text x="529" y="534">:</text>
<text x="532.3" y="528.7">:</text>
<text x="538.7" y="528.7">Aluminum,</text>
<text x="539.6" y="534">SELF-ANODIZING</text>
<text x="577" y="528.7">7075-T6</text>
<text x="490.6" y="539.2">#</text>
<text x="499.2" y="539.2">MACHINES</text>
<text x="534.7" y="539.2">:</text>
<text x="490.6" y="544.5">#</text>
<text x="499.2" y="544.5">POIDS</text>
<text x="521.7" y="544.5">(Kg):</text>
<text x="541.9" y="544.5">0.13</text>
<text x="560.1" y="544.5">kg</text>
</g>
<g font-size="5.7">
<text x="47.5" y="159.7">A</text>
<text x="278" y="159.7">A</text>
<text x="59.1" y="166.9">B</text>
<text x="105.6" y="166.1">B</text>
<text x="130.4" y="259.5">SCALE/ÉCHELLE</text>
<text x="187" y="259.5">2:1</text>
<text x="668.2" y="270.8">SCALE/ÉCHELLE</text>
<text x="724.7" y="270.8">2:1</text>
<text x="143.3" y="382.5">SECTION</text>
<text x="174.3" y="382.5">A-A</text>
<text x="132" y="387.8">SCALE/ÉCHELLE</text>
<text x="188.6" y="387.8">2:1</text>
<text x="171.6" y="543.7">SECTION</text>
<text x="202.6" y="543.7">B-B</text>
<text x="160.3" y="549">SCALE/ÉCHELLE</text>
<text x="216.9" y="549">5:1</text>
</g>
<text font-size="5.6" fill="#f00" x="723.5" y="539.3">WIPRO PARI GROUP</text>
<g font-size="5.4" fill="#f0f">
<text x="89.5" y="36.6" transform="rotate(53 89.5 36.6)">O 90</text>
<text x="136.2" y="322.4">O38.1 H7</text>
<text x="216.9" y="325">n</text>
<text x="47.9" y="379.2">i</text>
<text x="204.3" y="440.4">O10</text>
<text x="194.9" y="523.7">O5.5</text>
</g>
<g font-size="4.9" fill="#800000">
<text x="42.9" y="6.6">1</text>
<text x="101.3" y="6.7">2</text>
<text x="152.5" y="6.7">3</text>
<text x="202.1" y="6.7">4</text>
<text x="252.1" y="6.7">5</text>
<text x="300.6" y="6.7">6</text>
<text x="352.6" y="6.7">7</text>
<text x="401.9" y="6.7">8</text>
<text x="448.4" y="6.7">9</text>
<text x="498.1" y="6.7">10</text>
<text x="546.4" y="6.7">11</text>
<text x="597" y="6.7">12</text>
<text x="648.5" y="6.6">13</text>
<text x="699.4" y="6.6">14</text>
<text x="749" y="6.7">15</text>
<text x="809.5" y="6.6">16</text>
<text x="9.7" y="26.7">M</text>
<text x="840.6" y="26.7">M</text>
<text x="9.7" y="71.4">L</text>
<text x="840.6" y="71.4">L</text>
<text x="9.7" y="124.2">K</text>
<text x="840.6" y="124.2">K</text>
<text x="9.7" y="173.4">J</text>
<text x="840.6" y="173.4">J</text>
<text x="9.7" y="222.7">H</text>
<text x="840.6" y="222.7">H</text>
<text x="9.7" y="274.3">G</text>
<text x="840.6" y="274.3">G</text>
<text x="9.7" y="322.6">F</text>
<text x="840.6" y="322.6">F</text>
<text x="9.7" y="373.3">E</text>
<text x="840.6" y="373.3">E</text>
<text x="9.7" y="423.8">D</text>
<text x="840.6" y="423.8">D</text>
<text x="9.7" y="472.8">C</text>
<text x="840.6" y="472.8">C</text>
<text x="9.7" y="522.1">B</text>
<text x="840.6" y="522.1">B</text>
<text x="9.7" y="568.7">A</text>
<text x="840.6" y="568.7">A</text>
<text x="42.9" y="590.6">1</text>
<text x="101.3" y="590.7">2</text>
<text x="152.5" y="590.7">3</text>
<text x="202.1" y="590.7">4</text>
<text x="252.1" y="590.7">5</text>
<text x="300.6" y="590.7">6</text>
<text x="352.6" y="590.7">7</text>
<text x="401.9" y="590.7">8</text>
<text x="448.4" y="590.7">9</text>
<text x="498.1" y="590.7">10</text>
<text x="546.4" y="590.7">11</text>
<text x="597" y="590.7">12</text>
<text x="648.5" y="590.6">13</text>
<text x="699.4" y="590.5">14</text>
<text x="749" y="590.7">15</text>
<text x="809.5" y="590.5">16</text>
</g>
<g font-size="4.9" fill="#f0f">
<text x="17.2" y="577">NOTE FOR WIPRO PARI DESIGN -REF. ONLY</text>
<text x="45.9" y="582.3">WEAR DETAILS : NA</text>
</g>
<text font-size="4.2" fill="#f0f" x="677.1" y="13.9">NOTE : STANDARD FASTENER TORQUE AS PER STD-DES-01-00FR-DES-006-00</text>
<g font-size="3.9" fill="#800000">
<text x="653" y="530.9">REVISION</text>
<text x="708.9" y="530.9">DESCRIPTION</text>
<text x="779.4" y="530.9">DATE</text>
<text x="793.1" y="530.9">DRN.BY</text>
</g>
<g font-size="3.9" fill="#c0c0c0">
<text x="610.8" y="557.1">RESERVED</text>
<text x="635.2" y="557.1">SPACE</text>
<text x="610.8" y="562.7">FOR</text>
<text x="610.8" y="568.3">CONTROLLED</text>
<text x="640.7" y="568.3">COPY</text>
<text x="610.8" y="573.8">STAMP</text>
</g>
<text font-size="3.6" fill="#f0f" x="732.4" y="549.8">GRIPPER MTG FLANGE</text>
<text font-size="3.5" fill="#00f" x="655.4" y="547.1">www.wipropari.com</text>
<g font-size="3.4" fill="#f0f">
<text x="159.1" y="39.8" transform="rotate(-90 159.1 39.8)">X1</text>
<text x="183.5" y="57.9">F.6</text>
<text x="168.1" y="73">E.1</text>
<text x="211.2" y="73.1">C.1</text>
<text x="104.8" y="88.3">F.1</text>
<text x="226.1" y="86.4">C.2</text>
<text x="193.5" y="96.7">B.1</text>
<text x="123.5" y="112.4">D.3</text>
<text x="176.2" y="108.7">A.1</text>
<text x="244.4" y="111.5">F.5</text>
<text x="213" y="117.3">D.1</text>
<text x="86.1" y="120.1">C.6</text>
<text x="94.6" y="132.4">C.5</text>
<text x="224.9" y="160">E.3</text>
<text x="267.9" y="157.3">Y1</text>
<text x="93.6" y="164.2">F.2</text>
<text x="121.1" y="165.7">E.2</text>
<text x="171.6" y="186.1">D.2</text>
<text x="215.7" y="190.3">F.4</text>
<text x="192.4" y="202.6">C.3</text>
<text x="173.4" y="208.2">C.4</text>
<text x="146.1" y="214.6">F.3</text>
</g>
<g font-size="3.1" fill="#800000">
<text x="818.1" y="527.3">LIMITS</text>
<text x="815" y="545.5">DRAWING TYPE</text>
<text x="690" y="546.1">DESCRIPTION</text>
<text x="689.5" y="554.6">SURFACE AREA</text>
<text x="706.2" y="554.6">SURFACE TREATMENT</text>
<text x="742.7" y="554.6">MACHINING</text>
<text x="762.5" y="554.6">DESIGN UNIT</text>
<text x="783.6" y="554.6">DESIGN UNIT CD.</text>
<text x="811" y="554.4">TEAM NO.</text>
<text x="823.3" y="554.5">SHEET SIZE</text>
<text x="828.6" y="559.9">A1</text>
<text x="689.4" y="564.9">REFERENCE DWG.</text>
<text x="690.8" y="569.3">DRN.BY</text>
<text x="704.4" y="569.2">CHKD.BY</text>
<text x="719.6" y="569.3">APPD.BY</text>
<text x="739.7" y="569.1">MATERIAL</text>
<text x="741.8" y="564.7">PART CLASS.</text>
<text x="768.6" y="564.7">HEAT TREATMENT</text>
<text x="772.5" y="569.7">DRG./PART CODE</text>
<text x="811.9" y="569.3">REV.</text>
<text x="824.4" y="569.4">SCALE</text>
<text x="737.3" y="578">NET WEIGHT-Kg</text>
<text x="824.4" y="578.5">SHEET</text>
</g>
<text font-size="3" fill="#800000" x="832.4" y="403.9">°</text>
<g font-size="2.8" fill="#f0f">
<text x="558.3" y="505.4">3.2</text>
<text x="556.9" y="537.2">3.2</text>
<text x="689.1" y="575">02006920</text>
<text x="703.4" y="574.9">03004785</text>
<text x="718.4" y="575">03002882</text>
</g>
<g font-size="2.8" fill="#800000">
<text x="813.4" y="531.5">Gen Tol.: IS 2102</text>
<text x="652.1" y="550.4">1.ALL DIMENSIONS ARE</text>
<text x="652" y="556.4">2.DO NOT SCALE</text>
<text x="652" y="562.5">3.IF IN DOUBT ,</text>
<text x="652" y="569.2">LOCATION :</text>
<text x="657.2" y="575.8">ALL RIGHTS OF REPRODUCTION &amp;</text>
<text x="657.7" y="579.2">DISTRIBUTION ARE RESERVED</text>
</g>
<g font-size="2.7" fill="#f0f">
<text x="817.3" y="549.9">MACHINING</text>
<text x="689.6" y="559.1">26.31 in^2</text>
<text x="724.1" y="559.2">#</text>
<text x="751" y="559.1">#</text>
<text x="766.6" y="559">WPES</text>
<text x="790.3" y="558.8">0300</text>
<text x="811.9" y="558.8">PL-02</text>
<text x="673.4" y="569.6">PUNE</text>
<text x="716.4" y="564.9">P2011-0150-02-072</text>
<text x="761.4" y="564.9">B</text>
<text x="812.8" y="564.9">NA</text>
<text x="746.1" y="573.2">#</text>
<text x="825.6" y="573.4">2 : 1</text>
<text x="689.4" y="582.4">08/05/2024</text>
<text x="703.7" y="582.5">08/05/2024</text>
<text x="718.7" y="582.6">08/05/2024</text>
<text x="742.3" y="582.2">0.13 kg</text>
<text x="824.1" y="582.4">1 OF 1</text>
</g>
<g font-size="2.7" fill="#800000">
<text x="652.9" y="553.5">IN mm</text>
<text x="652.7" y="559.5">DRAWING.</text>
<text x="652.7" y="565.5">ASK TEAM MEMBER</text>
<text x="653.1" y="576.3">C</text>
</g>
<g font-size="2.5" fill="#800000">
<text x="807.8" y="392">DEBURR AND REMOVE SHARP</text>
<text x="808.2" y="394.8">EDGES UNLESS SHARP EDGE</text>
<text x="809.1" y="400.9">UNSP.RADII</text>
<text x="809.8" y="397.6">REQUIREMENT SPECIFIED</text>
<text x="824.4" y="400.7">UNSP.CHF.</text>
<text x="812.2" y="403.6">0.5 R</text>
<text x="825.3" y="403.9">0.5 X 45</text>
<text x="812.8" y="411.8">UP TO 10</text>
<text x="829.1" y="411.9">±1.5°</text>
<text x="811.4" y="416.1">10 UP TO 50</text>
<text x="828.5" y="416.1">±0°50'</text>
<text x="810.4" y="424.5">120 UP TO 400</text>
<text x="810.9" y="420.3">50 UP TO 120</text>
<text x="828.5" y="424.5">±0°15'</text>
<text x="828.5" y="420.3">±0°25'</text>
<text x="811.7" y="433.2">0.5 UP TO 3</text>
<text x="812.5" y="437.5">3 UP TO 6</text>
<text x="829.6" y="437.4">±0.2</text>
<text x="829.6" y="433.2">±0.1</text>
<text x="812" y="441.7">6 UP TO 30</text>
<text x="829.6" y="441.7">±0.5</text>
<text x="810.9" y="445.9">30 UP TO 120</text>
<text x="829.6" y="446">±0.8</text>
<text x="809.9" y="454.4">315 UP TO 1000</text>
<text x="810.3" y="450.2">120 UP TO 315</text>
<text x="829.6" y="450.2">±1.2</text>
<text x="830.7" y="454.4">±2</text>
<text x="809.4" y="458.7">1000 UP TO 2000</text>
<text x="830.6" y="458.7">±3</text>
<text x="811.9" y="463">OVER 2000</text>
<text x="830.7" y="463">±4</text>
<text x="813.1" y="471.6">UP TO 10</text>
<text x="830.1" y="471.6">±1°</text>
<text x="811.4" y="475.9">10 UP TO 50</text>
<text x="828.5" y="475.9">±0°30'</text>
<text x="810.4" y="484.4">120 UP TO 400</text>
<text x="811.2" y="480.1">50 UP TO 120</text>
<text x="828.5" y="484.4">±0°10'</text>
<text x="828.5" y="480.1">±0°20'</text>
<text x="811.7" y="493">0.5 UP TO 3</text>
<text x="812.4" y="497.2">3 UP TO 6</text>
<text x="829.6" y="497.3">±0.1</text>
<text x="829.6" y="493">±0.1</text>
<text x="811.9" y="501.5">6 UP TO 30</text>
<text x="829.6" y="501.5">±0.2</text>
<text x="810.8" y="505.8">30 UP TO 120</text>
<text x="829.6" y="505.8">±0.3</text>
<text x="809.8" y="514.3">315 UP TO 1000</text>
<text x="810.3" y="510.1">120 UP TO 315</text>
<text x="829.6" y="510">±0.5</text>
<text x="829.6" y="514.3">±0.8</text>
<text x="809.2" y="518.5">1000 UP TO 2000</text>
<text x="829.6" y="518.5">±1.2</text>
<text x="811.9" y="522.8">OVER 2000</text>
<text x="830.6" y="522.7">±2</text>
</g>
<g font-size="2.5" fill="#f0f">
<text x="668.4" y="519.9">.</text>
<text x="783.5" y="520">.</text>
<text x="799.1" y="519.9">.</text>
<text x="668.4" y="524.9">.</text>
<text x="783.3" y="524.8">.</text>
<text x="799.1" y="524.8">.</text>
</g>
<g font-size="2.4" fill="#f0f">
<text x="4.1" y="556.9" transform="rotate(-90 4.1 556.9)">Uploading\2022-23\P23Y5\P23Y5B093021.dft</text>
<text x="4.1" y="584.1" transform="rotate(-90 4.1 584.1)">\\srv01043\ExDM</text>
</g>
<g font-size="2.1" fill="#800000">
<text x="811.5" y="406.1">UNSPECIFIED TOL.(FAB)</text>
<text x="812.5" y="408.5">FOR ANGULAR IN mm.</text>
<text x="811.6" y="427.7">UNSPECIFIED TOL.(FAB)</text>
<text x="813.6" y="430.1">FOR LINEAR IN mm.</text>
<text x="811.7" y="466.1">UNSPECIFIED TOL.(M/C)</text>
<text x="812.5" y="468.5">FOR ANGULAR IN mm.</text>
<text x="811.7" y="487.6">UNSPECIFIED TOL.(M/C)</text>
<text x="813.6" y="489.9">FOR LINEAR IN mm.</text>
</g>
</svg>
